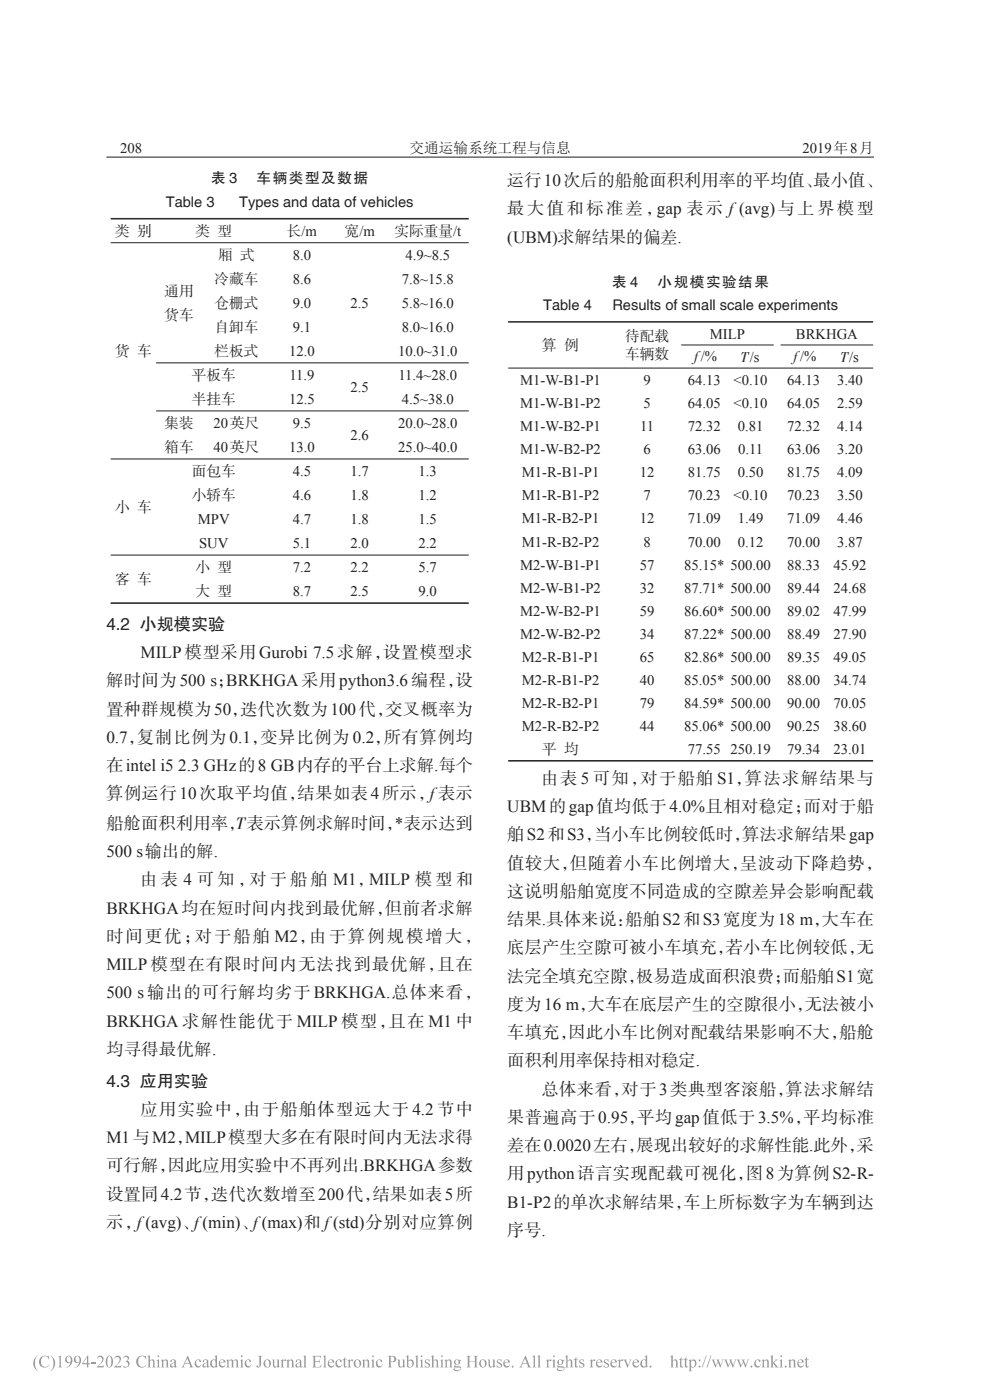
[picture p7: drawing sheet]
<svg xmlns="http://www.w3.org/2000/svg" width="213mm" height="303mm" viewBox="0 0 213 303" stroke-linecap="round" stroke-linejoin="round" font-family="sans-serif">
<path d="M23 34h166M23.9 52.5h77.5M33.8 78.5h67.6M109.9 79.7h78.9M147.3 74.7h20M168.8 74.7h20M23.9 99.3h77.5M33.8 88.9h67.6M23.9 120.1h77.5" fill="none" stroke="#231f20" stroke-width=".22"/>
<path d="M23.9 47.3h77.5M109.9 69.7h78.9M23.9 130.5h77.5M109.9 164.7h78.9" fill="none" stroke="#231f20" stroke-width=".33"/>
<path d="M0 299.9h.1M213 299.9h.1M0 300.2h.1M0 302.9h.1M.1 303v.1M2.8 303v.1M3.1 303v.1M212.9 303v.1M213 300.2h.1M213 302.9h.1" fill="none" stroke="#fff" stroke-width=".22"/>
<path d="M0 300h.1M0 303v.1M3 303v.1M213 300h.1M213.1 303l-.1 .1" fill="none" stroke="#000" stroke-width=".22"/>
<g fill="#999">
<path d="M18.9 293.4h.2v1.6h.3v.3h-.3v.6h-.3v-.6h-1v-.2zM18.8 293.8l-.8 1.2h.8z" fill-rule="evenodd"/>
<path d="M159.3 294.3h.7l-.1 .3 .4 .9 .4-.8-.4-.4h.7l-.1 .2 .4 1 .4-1-.2-.2h.5l-.3 .2-.4 1.5-.6-1.1-.6 1.1z" fill-rule="evenodd"/>
<path d="M60.6 294.4l.6-.2v.4l.3-.3h.3a.23 .23 0 0 1-.1 .3 .23 .23 0 0 1-.3-.1l-.2 .2v1l.3 .2h-.9l.3-.1v-1.3z" fill-rule="evenodd"/>
<path d="M12.5 293.7l.7-.3v2.3l.3 .2h-.9l.2-.1 .1-1.7-.1-.4z" fill-rule="evenodd"/>
<path d="M120.7 294.4l.5-.2 .9 .2-.1 .1h-.3a.68 .68 0 0 1-.1 .8 .68 .68 0 0 1-.8 .1v.2l.2 .1a.75 .75 0 0 1 1.1 .5 .93 .93 0 0 1-.8 .6 .93 .93 0 0 1-.9-.5l.3-.4-.2-.2 .3-.4-.3-.3zM120.9 294.4a.49 .49 0 0 0-.1 .6 .49 .49 0 0 0 .6 .2 .5 .5 0 0 0 .1-.6 .5 .5 0 0 0-.6-.2zM120.8 295.9l-.2 .3a.72 .72 0 0 0 .7 .3 .72 .72 0 0 0 .6-.4z" fill-rule="evenodd"/>
<path d="M107.6 294.4l.8-.2v.6a.44 .44 0 0 0-.3-.4 .44 .44 0 0 0-.5 .1l.3 .4a.6 .6 0 0 1 .6 .8 .6 .6 0 0 1-1 .2l-.1-.5a.48 .48 0 0 0 .4 .4 .48 .48 0 0 0 .5-.2l-.1-.2-.8-.6z" fill-rule="evenodd"/>
<path d="M152.7 293.3h.1l-.9 2.7h-.1z" fill-rule="evenodd"/>
<path d="M19.7 294.9h1v.3h-1z" fill-rule="evenodd"/>
<path d="M21.2 293.6a.77 .77 0 0 1 1.1 .2 .77 .77 0 0 1-.2 1.1l-.8 .8h.9l.3-.2-.1 .4h-1.5a2.08 2.08 0 0 0 1.1-2 .62 .62 0 0 0-1 .2z" fill-rule="evenodd"/>
<path d="M25 293.6a.77 .77 0 0 1 1.1 .2 .77 .77 0 0 1-.3 1.1l-.8 .8h1l.3-.2-.2 .4h-1.4a2.65 2.65 0 0 0 1.1-1.9 .6 .6 0 0 0-.6-.3 .6 .6 0 0 0-.5 .4z" fill-rule="evenodd"/>
<path d="M172.6 294.5a.67 .67 0 0 1 .8-.3 .67 .67 0 0 1 .4 .7h-1.2a.6 .6 0 0 0 .4 .7 .6 .6 0 0 0 .8-.3 .73 .73 0 0 1-1 .7 .73 .73 0 0 1-.4-1.1zM172.8 294.4l-.2 .4h.9a.4 .4 0 0 0-.3-.4 .4 .4 0 0 0-.4 0z" fill-rule="evenodd"/>
<path d="M29.9 293.7a1.76 1.76 0 0 1 1.5-.2l.2-.1v.9a.9 .9 0 0 0-1.1-.7 .9 .9 0 0 0-.6 1.1 .96 .96 0 0 0 .6 1.1 .96 .96 0 0 0 1.2-.5 1.24 1.24 0 0 1-1.9 .3 1.24 1.24 0 0 1 .1-1.9z" fill-rule="evenodd"/>
<path d="M31.8 293.5l.6-.2v1.2a.54 .54 0 0 1 .7-.3 .54 .54 0 0 1 .3 .8v.8l.3 .1h-.9l.3-.2v-1a.35 .35 0 0 0-.3-.3 .35 .35 0 0 0-.4 .3v1.1l.3 .1h-.8l.2-.2v-2z" fill-rule="evenodd"/>
<path d="M113.6 293.4l.9 2.1 .4 .4h-1l.3-.1-.2-.7h-1l-.3 .6 .3 .2h-.7l.3-.2zM113.5 294l-.5 1h.9z" fill-rule="evenodd"/>
<path d="M34.7 294.4l.6-.2v.3a.54 .54 0 0 1 .7-.3 .54 .54 0 0 1 .3 .7v.8l.3 .2h-.8l.2-.2v-1l-.2-.3-.5 .3v1l.3 .2h-.9l.3-.1v-.2v-1.1z" fill-rule="evenodd"/>
<path d="M115.1 293.5l.6-.2v2.3v.2l.3 .1h-.9l.3-.1v-.2v-1.8l-.1-.2z" fill-rule="evenodd"/>
<path d="M139.4 293.5l.5-.2v2.4l.3 .1-.6 .2v-.3a.74 .74 0 0 1-1 0 .74 .74 0 0 1 0-1l.4-.4 .6 .1v-.7zM139 294.5a.77 .77 0 0 0 .5 1.2l.1-.1v-.8a.39 .39 0 0 0-.2-.4 .39 .39 0 0 0-.4 .1z" fill-rule="evenodd"/>
<path d="M40.6 293.4l.9 2.1 .4 .4h-1l.2-.1-.1-.7h-1l-.3 .6 .3 .2h-.8l.3-.2zM40.5 294l-.5 1h.9z" fill-rule="evenodd"/>
<path d="M133.5 294.4l.6-.2v.4l.4-.4a.18 .18 0 0 1 .3 .1 .18 .18 0 0 1-.2 .3l-.3-.1-.2 .2v1.1l.3 .1h-.9l.3-.1v-.2v-1.1z" fill-rule="evenodd"/>
<path d="M44 294.4a.62 .62 0 0 1 .7-.2 .62 .62 0 0 1 .3 .6l.1 .9h.2l-.4 .3-.2-.3a.51 .51 0 0 1-.9 .1 .51 .51 0 0 1 .5-.8l.4-.1v-.3a.36 .36 0 0 0-.4-.2 .36 .36 0 0 0-.3 .4l-.1-.1zM44.1 295.3l.1 .4h.3l.2-.1v-.6z" fill-rule="evenodd"/>
<path d="M46.4 293.5l.5-.2v2.4l.3 .1-.6 .2v-.3a.74 .74 0 0 1-1 0 .74 .74 0 0 1-.1-1l.5-.4 .6 .1v-.7zM46 294.5a.75 .75 0 0 0-.2 .7 .75 .75 0 0 0 .6 .5l.2-.1v-.8a.38 .38 0 0 0-.2-.4 .38 .38 0 0 0-.4 .1z" fill-rule="evenodd"/>
<path d="M75.1 294.4l.6-.2v.4l.4-.4a.18 .18 0 0 1 .2 .1 .18 .18 0 0 1-.1 .3l-.3-.1-.2 .2v1.1l.3 .1h-.9l.2-.1 .1-.2-.1-1.1z" fill-rule="evenodd"/>
<path d="M48.9 294.4l.5-.2v.4a.55 .55 0 0 1 .5-.4 .55 .55 0 0 1 .5 .4 .53 .53 0 0 1 .7-.4 .53 .53 0 0 1 .4 .7v.9l.2 .1h-.8l.3-.1v-1a.35 .35 0 0 0-.4-.4 .35 .35 0 0 0-.4 .3v1.1l.3 .1h-.8l.2-.1v-1a.37 .37 0 0 0-.2-.4 .37 .37 0 0 0-.5 .2l.1 1.2 .2 .1h-.8l.2-.1v-.2v-1.1z" fill-rule="evenodd"/>
<path d="M56.9 295.1a.85 .85 0 0 1 1.7 0 .85 .85 0 0 1-1.7 0zM57.5 294.4a.89 .89 0 0 0 .5 1.4 .92 .92 0 0 0-.4-1.5z" fill-rule="evenodd"/>
<path d="M67.5 293.4h1.9v.6l-.2-.4h-1v1l.8-.1 .1-.3v.9l-.2-.4h-.7v1l.1 .1a.9 .9 0 0 0 1.2-.5l-.1 .6h-1.9l.2-.1 .1-.3v-1.8z" fill-rule="evenodd"/>
<path d="M55.7 293.4h1.1l-.4 .3v1.4a.58 .58 0 0 1-.2 .7 .58 .58 0 0 1-.7-.1l.1-.2 .4 .4 .1-.2v-2z" fill-rule="evenodd"/>
<path d="M52.1 293.5a.2 .2 0 0 1 .4 0 .2 .2 0 0 1-.4 0zM51.9 294.4l.6-.2v1.6l.2 .1h-.8l.2-.2v-1.2z" fill-rule="evenodd"/>
<path d="M58.7 294.3h.6v1.1a.36 .36 0 0 0 .3 .4 .36 .36 0 0 0 .4-.3v-1.1l-.2-.1h.5v1.4l.3 .1-.6 .2v-.3a.52 .52 0 0 1-.6 .3 .52 .52 0 0 1-.4-.7v-.9z" fill-rule="evenodd"/>
<path d="M119.6 293.5a.2 .2 0 0 1 .4 0 .2 .2 0 0 1-.4 0zM119.3 294.4l.6-.2v1.5l.3 .2h-.8l.2-.1v-1.3z" fill-rule="evenodd"/>
<path d="M64.1 294.4a.62 .62 0 0 1 .7-.2 .62 .62 0 0 1 .4 .6v.9h.2l-.3 .3-.3-.3a.51 .51 0 0 1-.9 .1 .51 .51 0 0 1 .5-.8l.4-.1v-.3a.36 .36 0 0 0-.4-.2 .36 .36 0 0 0-.2 .4l-.2-.1zM64.2 295.3l.1 .4h.3l.2-.1v-.6z" fill-rule="evenodd"/>
<path d="M47.6 294.5a.67 .67 0 0 1 .7-.3 .67 .67 0 0 1 .5 .7h-1.2a.6 .6 0 0 0 .4 .8 .6 .6 0 0 0 .7-.4 .74 .74 0 0 1-.9 .7 .74 .74 0 0 1-.5-1.1zM47.7 294.4l-.1 .4h.8a.39 .39 0 0 0-.2-.4 .39 .39 0 0 0-.5 0z" fill-rule="evenodd"/>
<path d="M42.3 294.5a.59 .59 0 0 1 .7-.3 .59 .59 0 0 1 .4 .5 .29 .29 0 0 1-.3 0 .29 .29 0 0 1-.1-.3 .6 .6 0 0 0-.6 .3 .6 .6 0 0 0 .1 .8 .55 .55 0 0 0 .6 .2 .55 .55 0 0 0 .4-.4 .76 .76 0 0 1-.9 .7 .76 .76 0 0 1-.5-1.1z" fill-rule="evenodd"/>
<path d="M125.4 294.4l.9-.2v.6a.45 .45 0 0 0-.3-.4 .45 .45 0 0 0-.5 .1v.1a1.26 1.26 0 0 1 .9 1.1l-.4 .2-.7 .1v-.6a.45 .45 0 0 0 .3 .4 .45 .45 0 0 0 .5-.2l-.1-.2-.7-.4z" fill-rule="evenodd"/>
<path d="M71.1 294.5a.67 .67 0 0 1 .7-.3 .67 .67 0 0 1 .5 .7h-1.2a.6 .6 0 0 0 .4 .7 .6 .6 0 0 0 .7-.3 .73 .73 0 0 1-.9 .7 .73 .73 0 0 1-.4-1.1zM71.3 294.4l-.2 .4h.8a.4 .4 0 0 0-.2-.4 .4 .4 0 0 0-.4 0z" fill-rule="evenodd"/>
<path d="M26.8 293.6a.58 .58 0 0 1 .9 0 .58 .58 0 0 1-.1 .9 .82 .82 0 0 1 .2 1.1 .82 .82 0 0 1-1.2 .2l.1-.1a.59 .59 0 0 0 1-.2 .59 .59 0 0 0-.6-.8 .54 .54 0 0 0 .5-.5 .54 .54 0 0 0-.4-.5l-.5 .3z" fill-rule="evenodd"/>
<path d="M74.6 293.7v.6h.4l-.4 .1 .1 1.2 .1 .2 .3-.1a.39 .39 0 0 1-.5 .3 .39 .39 0 0 1-.3-.5v-1.1l-.3-.1z" fill-rule="evenodd"/>
<path d="M156.6 294.3h.7l-.2 .1 .5 1.1 .3-.8-.3-.4h.7l-.1 .2 .4 1 .4-1.1-.3-.1h.5l-.7 1.7-.5-1.1-.6 1.1-.6-1.5z" fill-rule="evenodd"/>
<path d="M76.4 295.1a.85 .85 0 0 1 1.7 0 .85 .85 0 0 1-1.7 0zM77 294.5a.86 .86 0 0 0 .5 1.3 .91 .91 0 0 0-.4-1.5z" fill-rule="evenodd"/>
<path d="M153.8 294.3h.8l-.2 .2 .4 1 .4-.8-.3-.4h.7l-.2 .2 .5 1 .3-1.1-.2-.1h.5l-.2 .2-.5 1.5-.5-1.1-.6 1.1-.6-1.5z" fill-rule="evenodd"/>
<path d="M80.5 293.5a.19 .19 0 0 1 .3 0 .19 .19 0 0 1-.3 0zM80.2 294.4l.6-.2v1.6l.3 .1h-.8l.2-.2v-1.2z" fill-rule="evenodd"/>
<path d="M81.5 294.5a.56 .56 0 0 1 .6-.3 .56 .56 0 0 1 .5 .5 .27 .27 0 0 1-.3 0 .27 .27 0 0 1-.1-.3 .6 .6 0 0 0-.6 .3 .6 .6 0 0 0 .1 .8 .55 .55 0 0 0 .6 .2 .55 .55 0 0 0 .4-.4 .76 .76 0 0 1-.9 .6 .76 .76 0 0 1-.5-1z" fill-rule="evenodd"/>
<path d="M118 294.4l.6-.2v.4l.4-.4a.18 .18 0 0 1 .2 .1 .18 .18 0 0 1-.1 .3l-.3-.1-.2 .2v1.1l.3 .1h-.9l.2-.1 .1-.2-.1-1.1z" fill-rule="evenodd"/>
<path d="M7.8 293.6l.4-.2a2.47 2.47 0 0 0 0 3.4 1.93 1.93 0 0 1-.4-3.2z" fill-rule="evenodd"/>
<path d="M87.7 293.5l.6-.2v1.2a.7 .7 0 0 1 1-.1 .7 .7 0 0 1 .2 .9 .92 .92 0 0 1-1.5 .5v-2l-.1-.2zM88.3 294.7v1a.65 .65 0 0 0 1-.4 .65 .65 0 0 0-.7-.8z" fill-rule="evenodd"/>
<path d="M89.7 293.5l.6-.2v2.4l.3 .2h-.9l.3-.1v-2.1z" fill-rule="evenodd"/>
<path d="M153.7 293.3h.1l-.8 2.7h-.2z" fill-rule="evenodd"/>
<path d="M83.8 293.4h.9a.76 .76 0 0 1 1 .9 .76 .76 0 0 1-1.2 .5v.9l.3 .2h-1l.3-.1v-.3v-1.8zM84.5 293.6v1.1a.57 .57 0 0 0 .8-.6 .57 .57 0 0 0-.8-.5z" fill-rule="evenodd"/>
<path d="M93.1 293.5l.6-.2v1.2a.54 .54 0 0 1 .7-.3 .54 .54 0 0 1 .3 .8l.1 .8 .2 .1h-.8l.2-.2v-1a.35 .35 0 0 0-.3-.3 .35 .35 0 0 0-.4 .3v1.1l.3 .1h-.8l.2-.2v-2z" fill-rule="evenodd"/>
<path d="M95.4 293.5a.18 .18 0 0 1 .3 0 .18 .18 0 0 1-.3 0zM95.1 294.4l.6-.2v1.5l.3 .2h-.9l.3-.1v-.2v-1.1z" fill-rule="evenodd"/>
<path d="M96.1 294.4l.5-.2v.3a.54 .54 0 0 1 .7-.3 .54 .54 0 0 1 .3 .7l.1 .8 .2 .2h-.8l.2-.2v-1l-.2-.3-.5 .3v1l.3 .2h-.8l.2-.1v-.2v-1.1z" fill-rule="evenodd"/>
<path d="M98.4 294.4l.4-.2 .9 .2-.3 .1a.68 .68 0 0 1-.1 .8 .68 .68 0 0 1-.8 .1l-.1 .2 .2 .1a.72 .72 0 0 1 1.1 .5 .9 .9 0 0 1-.8 .6 .9 .9 0 0 1-.8-.5l.3-.4-.2-.3 .3-.3-.3-.3zM98.6 294.4a.49 .49 0 0 0-.1 .6 .49 .49 0 0 0 .6 .2 .5 .5 0 0 0 .1-.6 .5 .5 0 0 0-.6-.2zM98.5 295.9l-.2 .3a.73 .73 0 0 0 .7 .3 .73 .73 0 0 0 .6-.4z" fill-rule="evenodd"/>
<path d="M23.2 293.6a.75 .75 0 0 1 .9-.1 .75 .75 0 0 1 .3 .9 1.09 1.09 0 0 1-1 1.5 1.75 1.75 0 0 1-.2-2.3zM23.5 293.5a2.28 2.28 0 0 0 0 2.3l.1 .1a1.76 1.76 0 0 0 .3-2.2z" fill-rule="evenodd"/>
<path d="M100.8 293.4h1l-.3 .3v.9h1.2v-1l-.4-.2h1.1l-.3 .2-.1 .3 .1 1.8 .3 .2h-1.1l.4-.1v-1.1h-1.2v1.1l.3 .1h-1l.3-.1v-.3v-1.9z" fill-rule="evenodd"/>
<path d="M72.8 294.5a.56 .56 0 0 1 .6-.3 .56 .56 0 0 1 .4 .5 .27 .27 0 0 1-.3 0 .27 .27 0 0 1-.1-.3 .6 .6 0 0 0-.6 .3 .6 .6 0 0 0 .2 .8 .55 .55 0 0 0 .5 .2 .55 .55 0 0 0 .5-.4 .76 .76 0 0 1-1 .6 .76 .76 0 0 1-.4-1z" fill-rule="evenodd"/>
<path d="M16.3 293.5a.92 .92 0 0 1 1.1 .3 .92 .92 0 0 1 0 1.2 1.34 1.34 0 0 1-1.4 .9 1.21 1.21 0 0 0 1.1-1 .78 .78 0 0 1-1.1-.2 .78 .78 0 0 1 .3-1.2zM16.4 293.7a.64 .64 0 0 0-.1 .8 .64 .64 0 0 0 .8 .3 .74 .74 0 0 0-.5-1.2z" fill-rule="evenodd"/>
<path d="M105.4 294.3h.5v1.1a.36 .36 0 0 0 .3 .4 .36 .36 0 0 0 .4-.3v-1.1l-.2-.1h.6v1.4l.2 .1-.6 .2v-.3a.52 .52 0 0 1-.6 .3 .52 .52 0 0 1-.3-.7l-.1-.9z" fill-rule="evenodd"/>
<path d="M10.9 293.4a1.91 1.91 0 0 1 0 3.4 2.47 2.47 0 0 0 0-3.4z" fill-rule="evenodd"/>
<path d="M34.1 293.5a.18 .18 0 0 1 .3 0 .18 .18 0 0 1-.3 0zM33.8 294.4l.6-.2v1.5l.3 .2h-.9l.3-.1v-.2v-1.1z" fill-rule="evenodd"/>
<path d="M36.9 294.5a.62 .62 0 0 1 .7-.3 .62 .62 0 0 1 .4 .6v.9h.3l-.4 .3-.2-.3a.51 .51 0 0 1-.9 .1 .51 .51 0 0 1 .4-.8l.5-.1v-.3a.32 .32 0 0 0-.4-.2 .32 .32 0 0 0-.2 .4h-.2zM37.1 295.3a.34 .34 0 0 0 .1 .5 .34 .34 0 0 0 .5-.2v-.6z" fill-rule="evenodd"/>
<path d="M53.2 294.5a.56 .56 0 0 1 .6-.3 .56 .56 0 0 1 .4 .5 .27 .27 0 0 1-.3 0 .27 .27 0 0 1-.1-.3 .6 .6 0 0 0-.6 .3 .6 .6 0 0 0 .2 .8 .55 .55 0 0 0 .5 .2 .55 .55 0 0 0 .5-.4 .76 .76 0 0 1-1 .6 .76 .76 0 0 1-.5-1z" fill-rule="evenodd"/>
<path d="M92 294.4l.9-.2v.6a.47 .47 0 0 0-.3-.4 .47 .47 0 0 0-.5 .1l.3 .4a.59 .59 0 0 1 .5 .8 .59 .59 0 0 1-.9 .2l-.1 .1v-.6a.48 .48 0 0 0 .3 .4 .48 .48 0 0 0 .5-.2l-.1-.2-.7-.4z" fill-rule="evenodd"/>
<path d="M14.4 293.5a.93 .93 0 0 1 1.2 .3 .93 .93 0 0 1 0 1.2 1.34 1.34 0 0 1-1.5 .9 1.26 1.26 0 0 0 1.1-1 .77 .77 0 0 1-1.1-.3 .77 .77 0 0 1 .3-1.1zM14.7 293.6a.64 .64 0 0 0-.3 .8 .64 .64 0 0 0 .9 .3 .99 .99 0 0 0-.4-1.2z" fill-rule="evenodd"/>
<path d="M122.2 293.5l.5-.2v1.2a.55 .55 0 0 1 .7-.2 .55 .55 0 0 1 .4 .7v.7l.2 .2h-.8l.2-.2v-1a.35 .35 0 0 0-.3-.3 .35 .35 0 0 0-.4 .3v1l.3 .2h-.8l.2-.1v-.2v-1.8v-.2z" fill-rule="evenodd"/>
<path d="M124.6 293.7v.6h.4l-.4 .1v1.2l.2 .2 .3-.1a.38 .38 0 0 1-.5 .3 .38 .38 0 0 1-.3-.5v-1.1l-.3-.1z" fill-rule="evenodd"/>
<path d="M148.8 294.4l.6-.2v.4a.62 .62 0 0 1 .8-.3 .62 .62 0 0 1 .4 .7 .76 .76 0 0 1-.3 .8 .76 .76 0 0 1-.9 0v.7l.3 .3h-.9l.3-.2v-2.1zM149.6 294.6l-.2 .7a.47 .47 0 0 0 .6 .6 .47 .47 0 0 0 .3-.7 .5 .5 0 0 0-.1-.6 .5 .5 0 0 0-.6 0z" fill-rule="evenodd"/>
<path d="M65.5 293.5l.6-.2v2.4l.3 .2h-.9l.3-.1v-2.1z" fill-rule="evenodd"/>
<path d="M127.5 294.4l.6-.2v.4l.5-.4a.2 .2 0 0 1 0 .4 .2 .2 0 0 1-.3-.1l-.2 .2v1l.3 .2h-.9l.2-.1v-1.3z" fill-rule="evenodd"/>
<path d="M69.8 293.5l.6-.2v2.3v.2l.3 .1h-.9l.3-.1v-.2v-1.8l-.1-.2z" fill-rule="evenodd"/>
<path d="M103.6 295.1a.85 .85 0 0 1 1.7 0 .85 .85 0 0 1-1.7 0zM104.2 294.4a.89 .89 0 0 0 .4 1.4 .92 .92 0 0 0-.3-1.5z" fill-rule="evenodd"/>
<path d="M109.1 294.5a.67 .67 0 0 1 .7-.3 .67 .67 0 0 1 .5 .7h-1.2a.6 .6 0 0 0 .4 .8 .6 .6 0 0 0 .7-.4 .74 .74 0 0 1-.9 .7 .74 .74 0 0 1-.4-1.1zM109.3 294.4l-.2 .4h.8a.39 .39 0 0 0-.2-.4 .39 .39 0 0 0-.4 0z" fill-rule="evenodd"/>
<path d="M130.7 294.4l.9-.2v.6a.44 .44 0 0 0-.3-.4 .44 .44 0 0 0-.5 .1l.3 .4a.6 .6 0 0 1 .5 .8 .6 .6 0 0 1-.9 .2l-.1-.5a.48 .48 0 0 0 .3 .4 .48 .48 0 0 0 .5-.2v-.2l-.8-.6z" fill-rule="evenodd"/>
<path d="M170.4 294.4l.6-.2v.3a.54 .54 0 0 1 .6-.3 .54 .54 0 0 1 .4 .7v.9l.2 .1h-.8l.3-.2v-.8l-.1-.4-.2-.1-.4 .3v1l.2 .2h-.8l.2-.2v-1.2z" fill-rule="evenodd"/>
<path d="M137 294.5a.67 .67 0 0 1 .8-.3 .67 .67 0 0 1 .4 .7h-1.1a.6 .6 0 0 0 .3 .8 .6 .6 0 0 0 .8-.4 .74 .74 0 0 1-1 .7 .74 .74 0 0 1-.4-1.1zM137.2 294.4l-.1 .4h.7a.39 .39 0 0 0-.2-.4 .39 .39 0 0 0-.4 0z" fill-rule="evenodd"/>
<path d="M163.3 294.5a.59 .59 0 0 1 .7-.3 .59 .59 0 0 1 .4 .5 .29 .29 0 0 1-.3 0 .29 .29 0 0 1-.1-.3 .6 .6 0 0 0-.6 .3 .6 .6 0 0 0 .1 .8 .55 .55 0 0 0 .6 .2 .55 .55 0 0 0 .4-.4 .76 .76 0 0 1-.9 .7 .76 .76 0 0 1-.5-1.1z" fill-rule="evenodd"/>
<path d="M168.7 293.5a.2 .2 0 0 1 .4 0 .2 .2 0 0 1-.4 0zM168.5 294.4l.6-.2v1.5l.3 .2h-.9l.3-.1v-.2v-1.1z" fill-rule="evenodd"/>
<path d="M144.9 293.5l.6-.2v1.2a.55 .55 0 0 1 .7-.3 .55 .55 0 0 1 .3 .8v.8l.3 .1h-.9l.3-.2v-1a.35 .35 0 0 0-.3-.3 .35 .35 0 0 0-.4 .3v1.1l.2 .1h-.8l.3-.1v-2.1z" fill-rule="evenodd"/>
<path d="M147.3 293.7l.1 .6h.3l-.3 .1v1.2l.1 .2 .2-.1a.32 .32 0 0 1-.3 .3 .32 .32 0 0 1-.3-.3v-1.3l-.3-.1z" fill-rule="evenodd"/>
<path d="M61.8 294.4l.6-.2v.3a.54 .54 0 0 1 .7-.3 .54 .54 0 0 1 .4 .7v.9l.2 .1h-.8l.2-.2v-.8v-.4l-.2-.1-.5 .3v1l.3 .2h-.8l.2-.2v-1.2z" fill-rule="evenodd"/>
<path d="M129.1 294.5a.67 .67 0 0 1 .7-.3 .67 .67 0 0 1 .5 .7h-1.2a.6 .6 0 0 0 .4 .7 .6 .6 0 0 0 .7-.3 .73 .73 0 0 1-.9 .7 .73 .73 0 0 1-.4-1.1zM129.3 294.4l-.2 .4h.8a.4 .4 0 0 0-.2-.4 .4 .4 0 0 0-.4 0z" fill-rule="evenodd"/>
<path d="M151.1 294.4a.2 .2 0 0 1 .4 0 .2 .2 0 0 1-.4 0zM151 295.8a.25 .25 0 0 1 .5 0 .25 .25 0 0 1-.5 0z" fill-rule="evenodd"/>
<path d="M148.3 293.7l.1 .6h.4l-.4 .1v1.2l.2 .2 .2-.1a.38 .38 0 0 1-.4 .3 .38 .38 0 0 1-.3-.5v-1.1l-.3-.1z" fill-rule="evenodd"/>
<path d="M91 293.5a.2 .2 0 0 1 .4 0 .2 .2 0 0 1-.4 0zM90.8 294.4l.5-.2 .1 1.5 .2 .2h-.8l.2-.1 .1-.2-.1-1.1z" fill-rule="evenodd"/>
<path d="M78.2 294.4l.6-.2v.3a.54 .54 0 0 1 .7-.3 .54 .54 0 0 1 .3 .7v.9l.3 .1h-.8l.2-.2v-.8l-.1-.4-.2-.1-.4 .3v1l.3 .2h-.9l.3-.2v-1.2z" fill-rule="evenodd"/>
<path d="M164.6 294.4l.6-.2v.3a.54 .54 0 0 1 .7-.3 .54 .54 0 0 1 .3 .7v.8l.3 .2h-.8l.2-.2v-1l-.2-.3-.5 .3v1l.3 .2h-.9l.3-.1v-.2v-1.1z" fill-rule="evenodd"/>
<path d="M85.8 294.3h.6v1.1a.36 .36 0 0 0 .3 .4 .36 .36 0 0 0 .4-.3v-1.1l-.2-.1h.6v1.4l.2 .1-.6 .2v-.3a.54 .54 0 0 1-.6 .3 .54 .54 0 0 1-.4-.7v-.9z" fill-rule="evenodd"/>
<path d="M132.2 294.5a.67 .67 0 0 1 .8-.3 .67 .67 0 0 1 .4 .7h-1.1a.6 .6 0 0 0 .3 .8 .6 .6 0 0 0 .8-.4 .74 .74 0 0 1-1 .7 .74 .74 0 0 1-.4-1.1zM132.4 294.4l-.1 .4h.7a.39 .39 0 0 0-.2-.4 .39 .39 0 0 0-.4 0z" fill-rule="evenodd"/>
<path d="M8.9 293.7a1.78 1.78 0 0 1 1.5-.2l.1-.1 .1 .9a.92 .92 0 0 0-1.1-.7 .92 .92 0 0 0-.6 1.1 .98 .98 0 0 0 .6 1.1 .98 .98 0 0 0 1.2-.5 1.24 1.24 0 0 1-1.9 .3 1.24 1.24 0 0 1 .1-1.9z" fill-rule="evenodd"/>
<path d="M166.5 293.5l.6-.2v1.7l.6-.5-.1-.2h.7l-.9 .6 1 1h-.8l.1-.2-.6-.7v.8l.3 .1h-.9h.2l.1-.3v-1.9z" fill-rule="evenodd"/>
<path d="M116.2 293.5l.5-.2v2.5l.3 .1h-.8l.2-.3v-1.9z" fill-rule="evenodd"/>
<path d="M134.8 294.3h.8l-.2 .2 .4 1 .4-1.1-.2-.1h.6l-.9 1.7-.7-1.6z" fill-rule="evenodd"/>
<path d="M174.4 293.7l.1 .6h.4l-.4 .1v1.2l.2 .2 .2-.1a.38 .38 0 0 1-.4 .3 .38 .38 0 0 1-.3-.5v-1.1l-.3-.1z" fill-rule="evenodd"/>
<circle cx="162.5" cy="295.8" r=".22"/>
<circle cx="110.8" cy="295.8" r=".22"/>
<circle cx="140.7" cy="295.8" r=".22"/>
<circle cx="169.9" cy="295.8" r=".22"/>
</g>
<g font-size="3.7" fill="#231f20">
<text x="109.7" y="40.2">运行10次后的船舱面积利用率的平均值、</text>
<text x="175.9" y="40.2">最小值、</text>
<text x="109.7" y="46.3">最大值和标准差，gap 表示 f(avg)与上界模型</text>
<text x="109.7" y="52.7">(UBM)求解结果的偏差.</text>
<text x="23" y="136.3">4.2 小规模实验</text>
<text x="30.4" y="142.4">MILP 模型采用 Gurobi 7.5 求解，设置模型求</text>
<text x="23" y="148.6">解时间为500 s；</text>
<text x="48.9" y="148.6">BRKHGA采用python3.6编程，</text>
<text x="98.6" y="148.6">设</text>
<text x="23" y="154.7">置种群规模为50，</text>
<text x="52" y="154.7">迭代次数为100代，</text>
<text x="83.4" y="154.7">交叉概率为</text>
<text x="23" y="160.8">0.7，复制比例为 0.1，变异比例为 0.2，所有算例均</text>
<text x="23" y="166.9">在intel i5</text>
<text x="38.5" y="166.9">2.3 GHz的8 GB内存的平台上求解.每个</text>
<text x="23" y="173">算例运行10次取平均值，</text>
<text x="64.4" y="173">结果如表4所示，f表示</text>
<text x="117.1" y="169.7">由表 5 可知，对于船舶 S1，算法求解结果与</text>
<text x="23" y="179.4">船舱面积利用率，</text>
<text x="51" y="179.4">T表示算例求解时间，</text>
<text x="85.4" y="179.4">*表示达到</text>
<text x="109.7" y="175.8">UBM的gap值均低于4.0%且相对稳定；</text>
<text x="173.8" y="175.8">而对于船</text>
<text x="23" y="185.5">500 s输出的解.</text>
<text x="109.7" y="181.9">舶S2和S3，</text>
<text x="128.5" y="181.9">当小车比例较低时，</text>
<text x="160.6" y="181.9">算法求解结果gap</text>
<text x="30.4" y="191.6">由 表 4 可 知 ，对 于 船 舶 M1，MILP 模 型 和</text>
<text x="109.7" y="188">值较大，</text>
<text x="123.3" y="188">但随着小车比例增大，</text>
<text x="160.1" y="188">呈波动下降趋势，</text>
<text x="23" y="197.7">BRKHGA均在短时间内找到最优解，</text>
<text x="83.3" y="197.7">但前者求解</text>
<text x="109.7" y="194.1">这说明船舶宽度不同造成的空隙差异会影响配载</text>
<text x="23" y="203.9">时间更优；对于船舶 M2，由于算例规模增大，</text>
<text x="109.7" y="200.2">结果.具体来说：</text>
<text x="135.2" y="200.2">船舶S2和S3宽度为18 m，</text>
<text x="177.7" y="200.2">大车在</text>
<text x="23" y="210">MILP 模型在有限时间内无法找到最优解，且在</text>
<text x="109.7" y="206.3">底层产生空隙可被小车填充，</text>
<text x="156.9" y="206.3">若小车比例较低，</text>
<text x="185.3" y="206.3">无</text>
<text x="109.7" y="212.4">法完全填充空隙，</text>
<text x="137.6" y="212.4">极易造成面积浪费；</text>
<text x="169.3" y="212.4">而船舶S1宽</text>
<text x="23" y="216.1">500 s 输出的可行解均劣于 BRKHGA.总体来看，</text>
<text x="109.7" y="218.6">度为16 m，</text>
<text x="127.1" y="218.6">大车在底层产生的空隙很小，</text>
<text x="174" y="218.6">无法被小</text>
<text x="23" y="222.2">BRKHGA 求解性能优于 MILP 模型，且在 M1 中</text>
<text x="109.7" y="224.7">车填充，</text>
<text x="123" y="224.7">因此小车比例对配载结果影响不大，</text>
<text x="181.5" y="224.7">船舱</text>
<text x="23" y="228.3">均寻得最优解.</text>
<text x="109.7" y="230.8">面积利用率保持相对稳定.</text>
<text x="23" y="235.2">4.3 应用实验</text>
<text x="117.1" y="236.9">总体来看，</text>
<text x="134.4" y="236.9">对于3类典型客滚船，</text>
<text x="170" y="236.9">算法求解结</text>
<text x="30.4" y="241.3">应用实验中，由于船舶体型远大于 4.2 节中</text>
<text x="109.7" y="243">果普遍高于0.95，</text>
<text x="137.8" y="243">平均gap值低于3.5%，</text>
<text x="173.8" y="243">平均标准</text>
<text x="23" y="247.4">M1与M2，</text>
<text x="40" y="247.4">MILP模型大多在有限时间内无法求得</text>
<text x="109.7" y="249.1">差在0.0020左右，</text>
<text x="137.7" y="249.1">展现出较好的求解性能.此外，</text>
<text x="185.3" y="249.1">采</text>
<text x="23" y="253.5">可行解，</text>
<text x="36.3" y="253.5">因此应用实验中不再列出.BRKHGA参数</text>
<text x="109.7" y="255.2">用python语言实现配载可视化，</text>
<text x="161.3" y="255.2">图8为算例S2-R-</text>
<text x="23" y="259.6">设置同4.2节，</text>
<text x="45.7" y="259.6">迭代次数增至200代，</text>
<text x="80.6" y="259.6">结果如表5所</text>
<text x="109.7" y="261.3">B1-P2的单次求解结果，</text>
<text x="147.8" y="261.3">车上所标数字为车辆到达</text>
<text x="23" y="265.8">示，f(avg)、f(min)、f(max)和 f(std)分别对应算例</text>
<text x="109.7" y="267.5">序号.</text>
</g>
<g font-size="3.2" fill="#231f20">
<text x="26" y="33.1">208</text>
<text x="88.5" y="33.1">交通运输系统工程与信息</text>
<text x="173.5" y="33.1">2019年8月</text>
<text x="45.7" y="39.7">表 3</text>
<text x="55.5" y="39.7">车辆类型及数据</text>
<text x="35.8" y="44.7">Table 3</text>
<text x="51.7" y="44.7">Types and data of vehicles</text>
<text x="24.9" y="51">类 别</text>
<text x="42.2" y="51">类 型</text>
<text x="62" y="51.1">长/m</text>
<text x="74.5" y="51.1">宽/m</text>
<text x="85.3" y="51.1">实际重量/t</text>
<text x="47.2" y="56.2">厢 式</text>
<text x="63.3" y="56.3">8.0</text>
<text x="87.7" y="56.3">4.9~8.5</text>
<text x="35.5" y="64.1">通用</text>
<text x="46.4" y="61.4">冷藏车</text>
<text x="63.3" y="61.5">8.6</text>
<text x="86.9" y="61.5">7.8~15.8</text>
<text x="132.4" y="62">表 4</text>
<text x="142.2" y="62">小规模实验结果</text>
<text x="35.5" y="69.2">货车</text>
<text x="46.4" y="66.7">仓栅式</text>
<text x="46.4" y="71.9">自卸车</text>
<text x="63.3" y="66.7">9.0</text>
<text x="63.3" y="71.9">9.1</text>
<text x="75.8" y="66.7">2.5</text>
<text x="86.9" y="66.7">5.8~16.0</text>
<text x="86.9" y="71.9">8.0~16.0</text>
<text x="117.4" y="67.1">Table 4</text>
<text x="132.4" y="67.1">Results of small scale experiments</text>
<text x="24.9" y="77">货 车</text>
<text x="46.4" y="77.1">栏板式</text>
<text x="62.5" y="77.1">12.0</text>
<text x="86.1" y="77.1">10.0~31.0</text>
<text x="117.3" y="75.8">算 例</text>
<text x="135.2" y="73.8">待配载</text>
<text x="135.2" y="77.7">车辆数</text>
<text x="153.5" y="73.3">MILP</text>
<text x="172.1" y="73.3">BRKHGA</text>
<text x="41.5" y="82.2">平板车</text>
<text x="62.6" y="82.3">11.9</text>
<text x="86.2" y="82.3">11.4~28.0</text>
<text x="112.5" y="83.3">M1-W-B1-P1</text>
<text x="139.1" y="83.3">9</text>
<text x="148.7" y="83.3">64.13</text>
<text x="150.2" y="78.2">f/%</text>
<text x="158.6" y="83.3">&lt;0.10</text>
<text x="160.2" y="78.3">T/s</text>
<text x="170.2" y="83.3">64.13</text>
<text x="171.7" y="78.2">f/%</text>
<text x="181" y="83.3">3.40</text>
<text x="181.7" y="78.3">T/s</text>
<text x="41.5" y="87.4">半挂车</text>
<text x="62.5" y="87.5">12.5</text>
<text x="75.8" y="84.9">2.5</text>
<text x="86.9" y="87.5">4.5~38.0</text>
<text x="112.5" y="88.3">M1-W-B1-P2</text>
<text x="139.1" y="88.3">5</text>
<text x="148.7" y="88.3">64.05</text>
<text x="158.6" y="88.3">&lt;0.10</text>
<text x="170.2" y="88.3">64.05</text>
<text x="181" y="88.3">2.59</text>
<text x="35.5" y="92.7">集装</text>
<text x="46.2" y="92.6">20英尺</text>
<text x="63.3" y="92.7">9.5</text>
<text x="75.8" y="95.3">2.6</text>
<text x="86.1" y="92.7">20.0~28.0</text>
<text x="112.5" y="93.3">M1-W-B2-P1</text>
<text x="138.4" y="93.3">11</text>
<text x="148.7" y="93.3">72.32</text>
<text x="159.5" y="93.3">0.81</text>
<text x="170.2" y="93.3">72.32</text>
<text x="181" y="93.3">4.14</text>
<text x="35.5" y="97.8">箱车</text>
<text x="46.2" y="97.9">40英尺</text>
<text x="62.5" y="97.9">13.0</text>
<text x="86.1" y="97.9">25.0~40.0</text>
<text x="112.5" y="98.3">M1-W-B2-P2</text>
<text x="139.1" y="98.3">6</text>
<text x="148.7" y="98.3">63.06</text>
<text x="159.6" y="98.3">0.11</text>
<text x="170.2" y="98.3">63.06</text>
<text x="181" y="98.3">3.20</text>
<text x="41.5" y="103">面包车</text>
<text x="63.3" y="103.1">4.5</text>
<text x="75.8" y="103.1">1.7</text>
<text x="90.5" y="103.1">1.3</text>
<text x="112.8" y="103.3">M1-R-B1-P1</text>
<text x="138.3" y="103.3">12</text>
<text x="148.7" y="103.3">81.75</text>
<text x="159.5" y="103.3">0.50</text>
<text x="170.2" y="103.3">81.75</text>
<text x="181" y="103.3">4.09</text>
<text x="24.9" y="110.8">小 车</text>
<text x="41.5" y="108.2">小轿车</text>
<text x="42.8" y="113.4">MPV</text>
<text x="63.3" y="108.3">4.6</text>
<text x="63.3" y="113.5">4.7</text>
<text x="75.8" y="108.3">1.8</text>
<text x="75.8" y="113.5">1.8</text>
<text x="90.5" y="108.3">1.2</text>
<text x="90.5" y="113.5">1.5</text>
<text x="112.8" y="108.3">M1-R-B1-P2</text>
<text x="112.8" y="113.3">M1-R-B2-P1</text>
<text x="138.3" y="113.3">12</text>
<text x="139.1" y="108.3">7</text>
<text x="148.7" y="108.3">70.23</text>
<text x="148.7" y="113.3">71.09</text>
<text x="158.6" y="108.3">&lt;0.10</text>
<text x="159.5" y="113.3">1.49</text>
<text x="170.2" y="108.3">70.23</text>
<text x="170.2" y="113.3">71.09</text>
<text x="181" y="108.3">3.50</text>
<text x="181" y="113.3">4.46</text>
<text x="43" y="118.6">SUV</text>
<text x="63.3" y="118.7">5.1</text>
<text x="75.8" y="118.7">2.0</text>
<text x="90.5" y="118.7">2.2</text>
<text x="112.8" y="118.3">M1-R-B2-P2</text>
<text x="139.1" y="118.3">8</text>
<text x="148.7" y="118.3">70.00</text>
<text x="159.5" y="118.3">0.12</text>
<text x="170.2" y="118.3">70.00</text>
<text x="181" y="118.3">3.87</text>
<text x="42.2" y="123.9">小 型</text>
<text x="63.3" y="123.9">7.2</text>
<text x="75.8" y="123.9">2.2</text>
<text x="90.5" y="123.9">5.7</text>
<text x="112.5" y="123.3">M2-W-B1-P1</text>
<text x="138.3" y="123.3">57</text>
<text x="147.9" y="123.3">85.15* 500.00</text>
<text x="170.2" y="123.3">88.33</text>
<text x="180.2" y="123.3">45.92</text>
<text x="24.9" y="126.4">客 车</text>
<text x="42.2" y="129.1">大 型</text>
<text x="63.3" y="129.1">8.7</text>
<text x="75.8" y="129.1">2.5</text>
<text x="90.5" y="129.1">9.0</text>
<text x="112.5" y="128.3">M2-W-B1-P2</text>
<text x="138.3" y="128.3">32</text>
<text x="147.9" y="128.3">87.71* 500.00</text>
<text x="170.2" y="128.3">89.44</text>
<text x="180.2" y="128.3">24.68</text>
<text x="112.5" y="133.3">M2-W-B2-P1</text>
<text x="138.3" y="133.3">59</text>
<text x="147.9" y="133.3">86.60* 500.00</text>
<text x="170.2" y="133.3">89.02</text>
<text x="180.2" y="133.3">47.99</text>
<text x="112.5" y="138.3">M2-W-B2-P2</text>
<text x="112.8" y="143.3">M2-R-B1-P1</text>
<text x="138.3" y="138.3">34</text>
<text x="138.3" y="143.3">65</text>
<text x="147.9" y="138.3">87.22* 500.00</text>
<text x="147.9" y="143.3">82.86* 500.00</text>
<text x="170.2" y="138.3">88.49</text>
<text x="170.2" y="143.3">89.35</text>
<text x="180.2" y="138.3">27.90</text>
<text x="180.2" y="143.3">49.05</text>
<text x="112.8" y="148.3">M2-R-B1-P2</text>
<text x="138.3" y="148.3">40</text>
<text x="147.9" y="148.3">85.05* 500.00</text>
<text x="170.2" y="148.3">88.00</text>
<text x="180.2" y="148.3">34.74</text>
<text x="112.8" y="153.3">M2-R-B2-P1</text>
<text x="138.3" y="153.3">79</text>
<text x="147.9" y="153.3">84.59* 500.00</text>
<text x="170.2" y="153.3">90.00</text>
<text x="180.2" y="153.3">70.05</text>
<text x="112.8" y="158.3">M2-R-B2-P2</text>
<text x="138.3" y="158.3">44</text>
<text x="147.9" y="158.3">85.06* 500.00</text>
<text x="170.2" y="158.3">90.25</text>
<text x="180.2" y="158.3">38.60</text>
<text x="117.3" y="163.3">平 均</text>
<text x="148.7" y="163.3">77.55</text>
<text x="157.9" y="163.3">250.19</text>
<text x="170.2" y="163.3">79.34</text>
<text x="180.2" y="163.3">23.01</text>
</g>
</svg>
